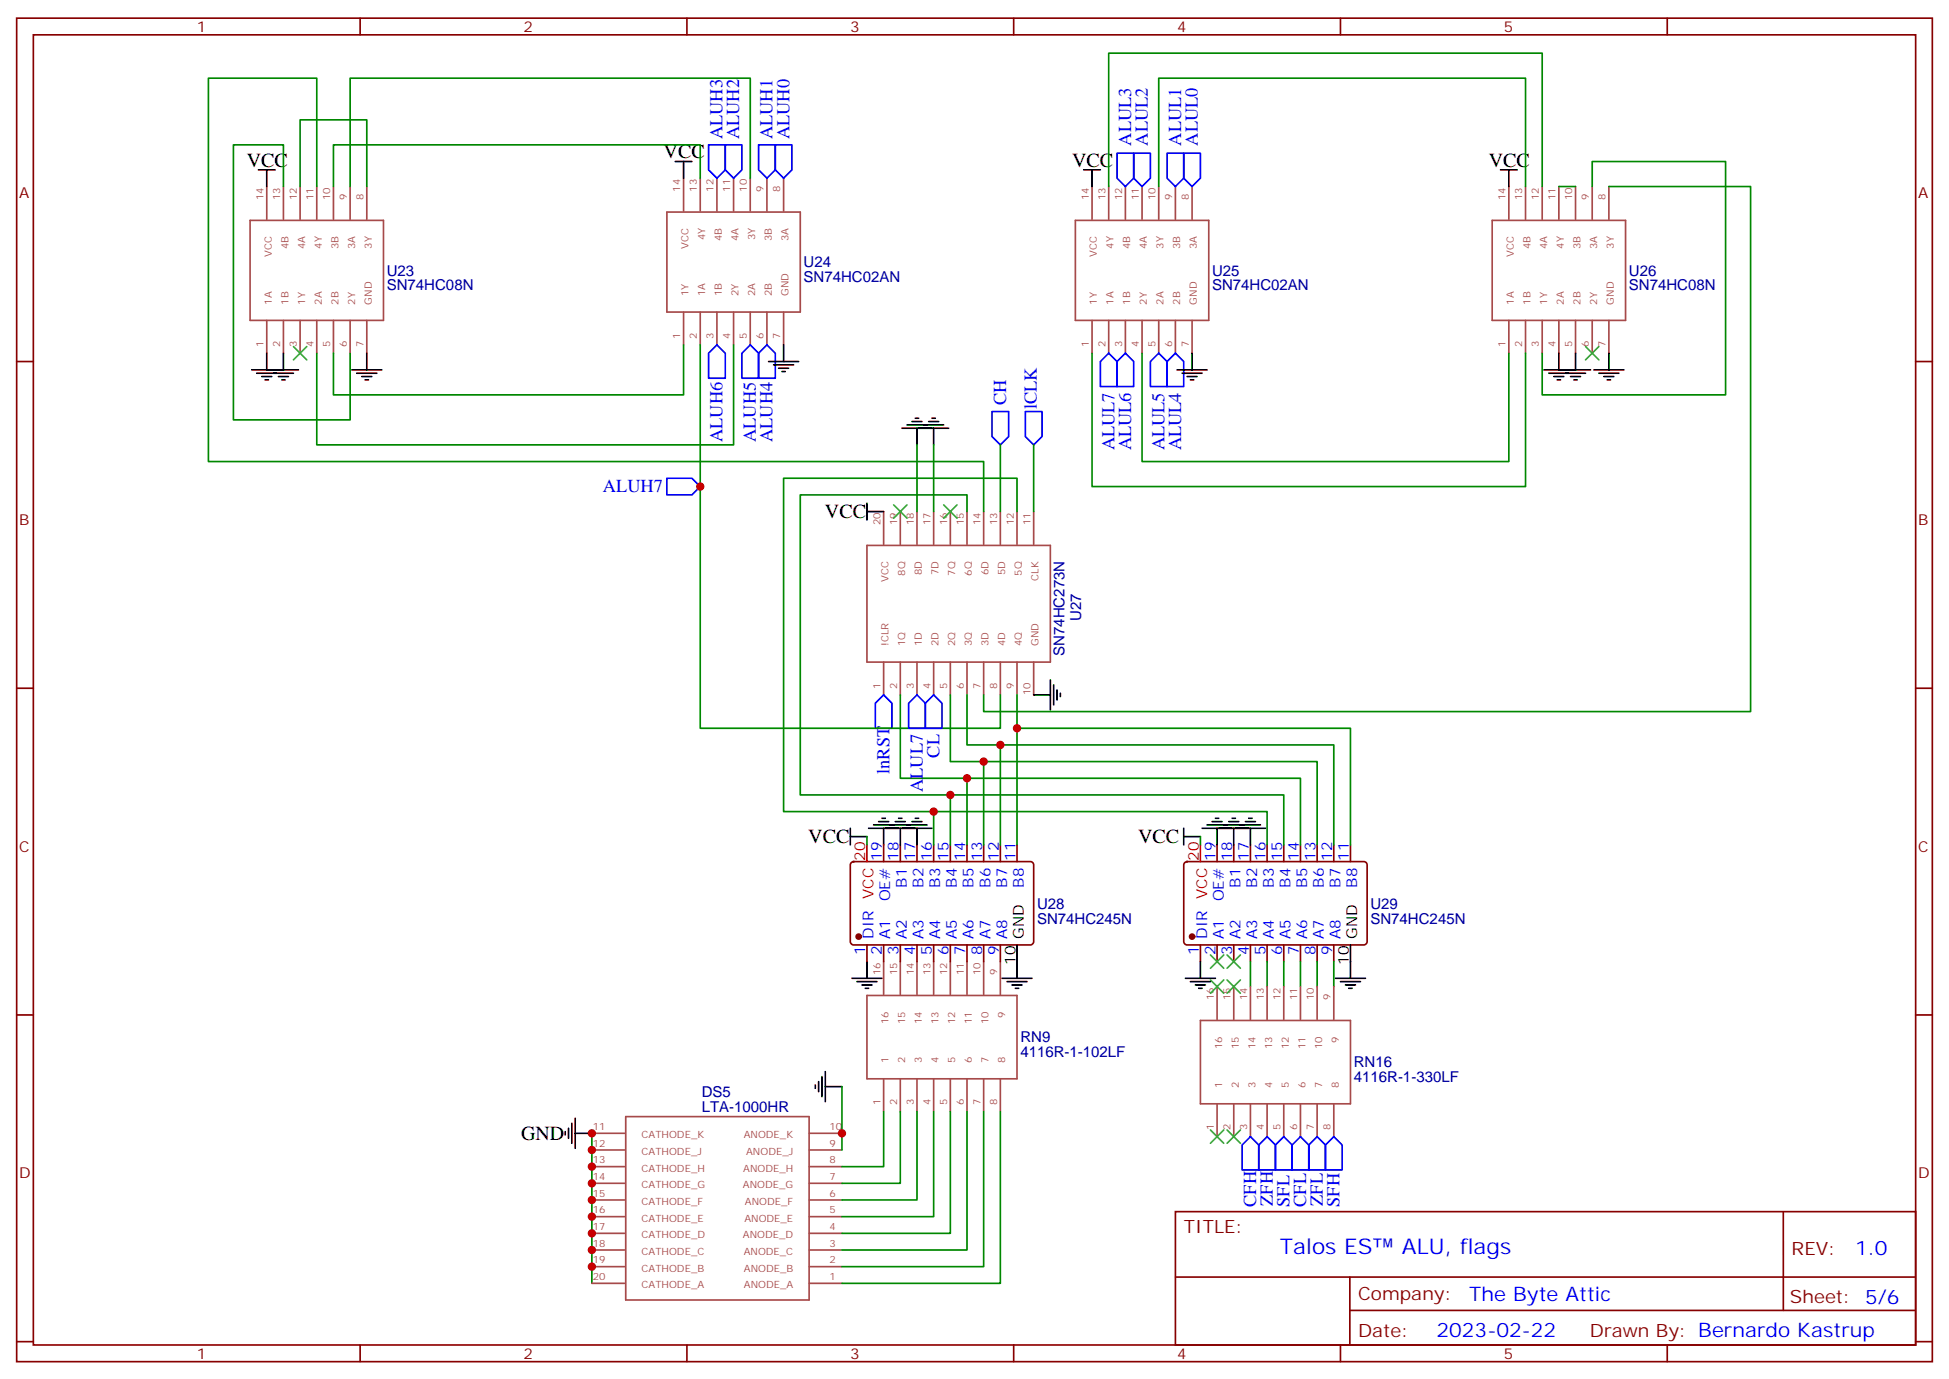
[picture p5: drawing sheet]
<svg xmlns="http://www.w3.org/2000/svg" width="412mm" height="292mm" viewBox="0 0 412 292" stroke-linecap="round" stroke-linejoin="round" font-family="sans-serif">
<g fill="none" stroke="#870000" stroke-width=".35">
<path d="M3.5 3.8h405.4v284.4h-405.4zM7.1 7.4h398.2v277.3h-398.2zM76.2 3.8v3.6M145.3 3.8v3.6M214.5 3.8v3.6M283.6 3.8v3.6M352.8 3.8v3.6M3.5 76.5h3.6M405.3 76.5h3.6M3.5 145.7h3.6M405.3 145.7h3.6M187 178.8v3.6"/>
<path d="M190.5 178.8v3.6M194 178.8v3.6M197.6 178.8v3.6M201.1 178.8v3.6M204.6 178.8v3.6M208.1 178.8v3.6M211.7 178.8v3.6M215.2 178.8v3.6M257.5 178.8v3.6M261.1 178.8v3.6M264.6 178.8v3.6M268.1 178.8v3.6"/>
<path d="M271.6 178.8v3.6M275.2 178.8v3.6M278.7 178.8v3.6M282.2 178.8v3.6M285.8 178.8v3.6M180.2 182.6l.4-.2h37.4a.71 .71 0 0 1 .7 .7v16.2a.76 .76 0 0 1-.7 .7h-37.4a.76 .76 0 0 1-.7-.7v-16.2zM183.4 200v3.5M187 200v3.5M190.5 200v3.5M194 200v3.5M197.6 200v3.5M201.1 200v3.5"/>
<path d="M204.6 200v3.5M208.1 200v3.5M211.7 200v3.5M250.7 182.6l.5-.2h37.4a.71 .71 0 0 1 .7 .7v16.2a.76 .76 0 0 1-.7 .7h-37.4a.76 .76 0 0 1-.7-.7v-16.2zM254 200v3.5M257.5 200v3.5M261.1 200v3.5M264.6 200v3.5M268.1 200v3.5M271.6 200v3.5M275.2 200v3.5M278.7 200v3.5"/>
<path d="M282.2 200v3.5M3.5 214.8h3.6M405.3 214.8h3.6M248.7 256.4h156.6v28.3h-156.6zM377.3 256.5v20.8M248.7 270.3h156.5M285.6 277.3h119.6M285.6 270.3v14.1M3.5 284h3.6M76.2 284.7v3.5M145.3 284.7v3.5M214.5 284.7v3.5"/>
<path d="M283.6 284.7v3.5M352.8 284.7v3.5M405.3 284h3.6"/>
</g>
<g fill="none" stroke="#a64a4a" stroke-width=".35">
<path d="M56.4 39.5v6.9M60 39.5v6.9M63.5 39.5v6.9M67 39.5v6.9M70.6 39.5v6.9M74.1 39.5v6.9M77.6 39.5v6.9M144.6 37.7v7M148.2 37.7v7M151.7 37.7v7M155.2 37.7v7M158.7 37.7v7"/>
<path d="M162.3 37.7v7M165.8 37.7v7M231.1 39.5v6.9M234.6 39.5v6.9M238.1 39.5v6.9M241.7 39.5v6.9M245.2 39.5v6.9M248.7 39.5v6.9M252.2 39.5v6.9M319.3 39.5v6.9M322.8 39.5v6.9M326.3 39.5v6.9"/>
<path d="M329.8 39.5v6.9M333.4 39.5v6.9M336.9 39.5v6.9M340.4 39.5v6.9M52.9 46.6h28.2v21.2h-28.2zM141.1 44.9h28.2v21.1h-28.2zM227.5 46.6h28.3v21.2h-28.3zM315.7 46.6h28.3v21.2h-28.3zM56.4 67.8v7M60 67.8v7M63.5 67.8v7M67 67.8v7"/>
<path d="M70.6 67.8v7M74.1 67.8v7M77.6 67.8v7M144.6 66v7M148.2 66v7M151.7 66v7M155.2 66v7M158.7 66v7M162.3 66v7M165.8 66v7M231.1 67.8v7M234.6 67.8v7"/>
<path d="M238.1 67.8v7M241.7 67.8v7M245.2 67.8v7M248.7 67.8v7M252.2 67.8v7M319.3 67.8v7M322.8 67.8v7M326.3 67.8v7M329.8 67.8v7M333.4 67.8v7M336.9 67.8v7M340.4 67.8v7"/>
<path d="M183.4 115.4h38.8v24.7h-38.8zM187 108.3v6.9M190.5 108.3v6.9M194 108.3v6.9M197.6 108.3v6.9M201.1 108.3v6.9M204.6 108.3v6.9M208.1 108.3v6.9M211.7 108.3v6.9M215.2 108.3v6.9M218.7 108.3v6.9M187 140.1v7"/>
<path d="M190.5 140.1v7M194 140.1v7M197.6 140.1v7M201.1 140.1v7M204.6 140.1v7M208.1 140.1v7M211.7 140.1v7M215.2 140.1v7M218.7 140.1v7M183.4 210.7h31.8v17.6h-31.8zM187 203.5v7M190.5 203.5v7"/>
<path d="M194 203.5v7M197.6 203.5v7M201.1 203.5v7M204.6 203.5v7M208.1 203.5v7M211.7 203.5v7M254 216h31.8v17.6h-31.8zM257.5 208.8v7M261.1 208.8v7M264.6 208.8v7M268.1 208.8v7M271.6 208.8v7"/>
<path d="M275.2 208.8v7M278.7 208.8v7M282.2 208.8v7M125.2 239.9h7M132.4 236.3h38.8v38.8h-38.8zM171.2 239.9h7M187 228.3v7M190.5 228.3v7M194 228.3v7M197.6 228.3v7M201.1 228.3v7M204.6 228.3v7"/>
<path d="M208.1 228.3v7M211.7 228.3v7M257.5 233.6v7M261.1 233.6v7M264.6 233.6v7M268.1 233.6v7M271.6 233.6v7M275.2 233.6v7M278.7 233.6v7M282.2 233.6v7M125.2 257.5h7M125.2 254h7"/>
<path d="M125.2 250.4h7M125.2 246.9h7M125.2 243.4h7M171.2 257.5h7M171.2 254h7M171.2 250.4h7M171.2 246.9h7M171.2 243.4h7M125.2 271.6h7M125.2 268.1h7M125.2 264.5h7M125.2 261h7"/>
<path d="M171.2 271.6h7M171.2 268.1h7M171.2 264.5h7M171.2 261h7"/>
</g>
<g fill="none" stroke="#00f" stroke-width=".35">
<path d="M149.9 30.7h3.6v5.2l-1.8 1.8-1.8-1.8zM153.5 30.7h3.5v5.2l-1.8 1.8-1.7-1.8zM160.5 30.7h3.5v5.2l-1.7 1.8-1.8-1.8zM164 30.7h3.6v5.2l-1.8 1.8-1.8-1.8zM236.4 32.4h3.5v5.3l-1.8 1.8-1.7-1.8zM239.9 32.4h3.5v5.3l-1.7 1.8-1.8-1.8zM246.9 32.4h3.6v5.3l-1.8 1.8-1.8-1.8zM250.5 32.4h3.5v5.3l-1.8 1.8-1.7-1.8zM151.7 73l1.8 1.8v5.2h-3.6v-5.2zM158.7 73l1.8 1.8v5.2h-3.5v-5.2zM162.3 73l1.7 1.8v5.2h-3.5v-5.2zM232.8 76.5l1.8-1.7 1.8 1.7v5.3h-3.6z"/>
<path d="M236.4 76.5l1.7-1.7 1.8 1.7v5.3h-3.5zM243.4 76.5l1.8-1.7 1.7 1.7v5.3h-3.5zM246.9 76.5l1.8-1.7 1.8 1.7v5.3h-3.6zM209.9 87.1h3.5v5.3l-1.7 1.8-1.8-1.8zM217 87.1h3.5v5.3l-1.8 1.8-1.7-1.8zM141.1 101.2h5.3l1.8 1.8-1.8 1.7h-5.3zM187 147.1l1.7 1.7v5.3h-3.5v-5.3zM192.3 148.8l1.7-1.7 1.8 1.7v5.3h-3.5zM195.8 148.8l1.8-1.7 1.7 1.7v5.3h-3.5zM262.8 242.3l1.8-1.7 1.7 1.7v5.3h-3.5zM268.1 240.6l1.8 1.7v5.3h-3.6v-5.3zM271.6 240.6l1.8 1.7v5.3h-3.5v-5.3z"/>
<path d="M275.2 240.6l1.7 1.7v5.3h-3.5v-5.3zM278.7 240.6l1.8 1.7v5.3h-3.6v-5.3zM282.2 240.6l1.8 1.7v5.3h-3.5v-5.3z"/>
</g>
<g fill="none" stroke="#000" stroke-width=".35">
<path d="M54.7 35.9h3.5M56.4 35.9v3.6M142.9 34.2h3.5M144.6 34.2v3.5M229.3 35.9h3.5M231.1 35.9v3.6M317.5 35.9h3.5M319.3 35.9v3.6M53.3 78.3h9.8M54.3 79h7.8M55.4 79.7h2.1M56.4 74.8v3.5"/>
<path d="M58.9 79.7h2.1M60 74.8v3.5M74.4 78.3h6.4M75.5 79h4.2M76.6 79.7h2.1M77.6 74.8v3.5M162.6 76.5h6.4M163.7 77.2h4.2M164.7 77.9h2.2M165.5 78.6h.7M165.8 73v3.5M249.1 78.3h6.3"/>
<path d="M250.1 79h4.3M251.2 79.7h2.1M252.2 74.8v3.5M326.7 78.3h9.8M327.7 79h7.8M328.8 79.7h2.1M329.8 74.8v3.5M332.3 79.7h2.1M333.4 74.8v3.5M337.3 78.3h6.3M338.3 79h4.2M339.4 79.7h2.1"/>
<path d="M340.4 74.8v3.5M56.1 80.4h.7M59.6 80.4h.7M77.3 80.4h.7M190.9 90.6h9.8M191.9 89.9h7.8M193 89.2h2.1M193.7 88.5h.7M194 90.6v3.6M196.5 89.2h2.1M197.2 88.5h.7M197.6 90.6v3.6"/>
<path d="M251.9 80.4h.7M329.5 80.4h.7M333 80.4h.7M340.1 80.4h.7M183.4 108.3h3.6M183.4 106.5v3.5M218.7 147.1h3.5M222.2 143.9v6.3M223 145v4.2M223.7 146v2.1M224.4 146.7v.7M179.9 177.1h3.5"/>
<path d="M179.9 175.3v3.5M183.8 175.3h13.4M184.9 174.6h11.2M185.9 173.9h2.1M186.6 173.2h.7M187 175.3v3.5M189.4 173.9h2.2M190.1 173.2h.8M190.5 175.3v3.5M193 173.9h2.1M193.7 173.2h.7M194 175.3v3.5"/>
<path d="M250.5 177.1h3.5M250.5 175.3v3.5M254.4 175.3h13.4M255.4 174.6h11.3M256.5 173.9h2.1M257.2 173.2h.7M257.5 175.3v3.5M260 173.9h2.1M260.7 173.2h.7M261.1 175.3v3.5M263.5 173.9h2.1M264.2 173.2h.7"/>
<path d="M264.6 175.3v3.5M215.2 200v7M285.8 200v7M180.3 207h6.3M181.3 207.8h4.3M182.4 208.5h2.1M183.1 209.2h.7M183.4 203.5v3.5M212 207h6.4M213.1 207.8h4.2M214.1 208.5h2.2M214.8 209.2h.7"/>
<path d="M250.8 207h6.4M251.9 207.8h4.2M252.9 208.5h2.2M253.6 209.2h.8M254 203.5v3.5M282.6 207h6.3M283.6 207.8h4.3M284.7 208.5h2.1M285.4 209.2h.7M119.6 239.5v.7M120.3 238.8v2.1M121 237.7v4.3"/>
<path d="M121.7 239.9h3.5M121.7 236.7v6.3M172.5 229.6v.7M173.2 228.9v2.1M173.9 227.9v4.2M174.6 230h3.6M174.6 226.8v6.4"/>
</g>
<g fill="none" stroke="#008700" stroke-width=".35">
<path d="M60 39.5v-8.8h-10.6v58.2h24.7v-14.1M63.5 39.5v-14.1h14.1v14.1M67 39.5v-23h-22.9v81.2h164v10.6M148.2 37.7v-7h-77.6v8.8M158.7 37.7v-21.2h-84.6v23M234.6 39.5v-28.2h91.7v28.2M245.2 39.5v-23h77.6v23M329.8 39.5h3.6M336.9 39.5v-5.3h28.2v49.4h-38.8v-8.8M340.4 39.5h30v111.1h-162.3v-3.5M144.6 73v10.6h-74v-8.8M148.2 73v81.1h63.5v-7"/>
<path d="M155.2 73v21.2h-88.2v-19.4M231.1 74.8v28.2h91.7v-28.2M241.7 74.8v22.9h77.6v-22.9M194 94.2v14.1M197.6 94.2v14.1M211.7 94.2v14.1M218.7 94.2v14.1M204.6 108.3v-3.6h-35.3v63.5h31.8v10.6M215.2 108.3v-7.1h-49.4v70.6h31.8v7M190.5 147.1v17.6h14.1v14.1M201.1 147.1v14.1h7v17.6M204.6 147.1v10.6h7.1v21.1"/>
<path d="M211.7 157.7h70.5v21.1M215.2 154.1h70.6v24.7M215.2 147.1v31.7M183.4 177.1v1.7M197.6 171.8h70.5v7M201.1 168.2h70.5v10.6M204.6 164.7h70.6v14.1M208.1 161.2h70.6v17.6M254 177.1v1.7M264.6 203.5v5.3M268.1 203.5v5.3M271.6 203.5v5.3"/>
<path d="M275.2 203.5v5.3M278.7 203.5v5.3M282.2 203.5v5.3M125.2 239.9v31.7M178.2 230v13.4M187 235.3v11.6h-8.8M190.5 235.3v15.1h-12.3M194 235.3v18.7h-15.8M197.6 235.3v22.2h-19.4M201.1 235.3v25.7h-22.9M204.6 235.3v29.2h-26.4M208.1 235.3v32.8h-29.9"/>
<path d="M211.7 235.3v36.3h-33.5"/>
</g>
<g fill="none" stroke="#3c3" stroke-width=".35">
<path d="M62.1 73.3l2.8 2.9M64.9 73.3l-2.8 2.9M335.5 73.3l2.8 2.9M338.3 73.3l-2.8 2.9M189.1 106.9l2.8 2.8M191.9 106.9l-2.8 2.8M199.7 106.9l2.8 2.8M202.5 106.9l-2.8 2.8M256.1 202.1l2.8 2.8M256.1 207.4l2.8 2.8M258.9 202.1l-2.8 2.8M258.9 207.4l-2.8 2.8"/>
<path d="M259.6 202.1l2.9 2.8M259.6 207.4l2.9 2.8M262.5 202.1l-2.9 2.8M262.5 207.4l-2.9 2.8M256.1 239.1l2.8 2.9M258.9 239.1l-2.8 2.9M259.6 239.1l2.9 2.9M262.5 239.1l-2.9 2.9"/>
</g>
<g fill="#870000" stroke="#870000" stroke-width=".35">
<circle cx="181.7" cy="198.2" r=".53"/>
<circle cx="252.2" cy="198.2" r=".53"/>
</g>
<path d="M183.4 178.8v3.6M254 178.8v3.6" fill="none" stroke="#f00" stroke-width=".35"/>
<g fill="#c00">
<circle cx="215.2" cy="154.1" r=".88"/>
<circle cx="204.6" cy="164.7" r=".88"/>
<circle cx="208.1" cy="161.2" r=".88"/>
<circle cx="211.7" cy="157.7" r=".88"/>
<circle cx="201.1" cy="168.2" r=".88"/>
<circle cx="197.6" cy="171.8" r=".88"/>
<circle cx="148.2" cy="103" r=".88"/>
<circle cx="125.2" cy="243.4" r=".88"/>
<circle cx="125.2" cy="246.9" r=".88"/>
<circle cx="125.2" cy="250.4" r=".88"/>
<circle cx="125.2" cy="254" r=".88"/>
<circle cx="125.2" cy="257.5" r=".88"/>
<circle cx="125.2" cy="261" r=".88"/>
<circle cx="125.2" cy="264.5" r=".88"/>
<circle cx="125.2" cy="268.1" r=".88"/>
<circle cx="125.2" cy="239.9" r=".88"/>
<circle cx="178.2" cy="239.9" r=".88"/>
</g>
<g font-size="4.6" fill="#00f">
<text x="270.8" y="265.5">Talos ES</text>
<text x="296.6" y="265.5">ALU, flags</text>
</g>
<g font-size="4.2">
<text x="52.2" y="35.2">VCC</text>
<text x="140.4" y="33.5">VCC</text>
<text x="226.8" y="35.2">VCC</text>
<text x="315" y="35.2">VCC</text>
<text x="174.6" y="109.7">VCC</text>
<text x="171" y="178.5">VCC</text>
<text x="240.8" y="178.5">VCC</text>
<text x="110.2" y="241.3">GND</text>
</g>
<g font-size="4.2" fill="#00f">
<text x="392.5" y="265.7">1.0</text>
<text x="310.9" y="275.3">The Byte Attic</text>
<text x="304" y="283.1">2023-02-22</text>
</g>
<g font-size="3.9" fill="#00f">
<text x="152.9" y="29.5" transform="rotate(-90 152.9 29.5)">ALUH3</text>
<text x="156.4" y="29.5" transform="rotate(-90 156.4 29.5)">ALUH2</text>
<text x="163.5" y="29.5" transform="rotate(-90 163.5 29.5)">ALUH1</text>
<text x="167" y="29.5" transform="rotate(-90 167 29.5)">ALUH0</text>
<text x="239.3" y="30.8" transform="rotate(-90 239.3 30.8)">ALUL3</text>
<text x="242.9" y="30.8" transform="rotate(-90 242.9 30.8)">ALUL2</text>
<text x="249.9" y="30.8" transform="rotate(-90 249.9 30.8)">ALUL1</text>
<text x="253.4" y="30.8" transform="rotate(-90 253.4 30.8)">ALUL0</text>
<text x="212.9" y="85.7" transform="rotate(-90 212.9 85.7)">CH</text>
<text x="219.4" y="86.6" transform="rotate(-90 219.4 86.6)">lCLK</text>
<text x="152.9" y="93.6" transform="rotate(-90 152.9 93.6)">ALUH6</text>
<text x="160" y="93.6" transform="rotate(-90 160 93.6)">ALUH5</text>
<text x="163.5" y="93.6" transform="rotate(-90 163.5 93.6)">ALUH4</text>
<text x="235.8" y="95.3" transform="rotate(-90 235.8 95.3)">ALUL7</text>
<text x="239.3" y="95.3" transform="rotate(-90 239.3 95.3)">ALUL6</text>
<text x="246.4" y="95.3" transform="rotate(-90 246.4 95.3)">ALUL5</text>
<text x="249.9" y="95.3" transform="rotate(-90 249.9 95.3)">ALUL4</text>
<text x="127.6" y="104.2">ALUH7</text>
<text x="198.8" y="160.4" transform="rotate(-90 198.8 160.4)">CL</text>
<text x="188.2" y="163.8" transform="rotate(-90 188.2 163.8)">lnRST</text>
<text x="195.2" y="167.6" transform="rotate(-90 195.2 167.6)">ALUL7</text>
<text x="265.8" y="255.4" transform="rotate(-90 265.8 255.4)">CFH</text>
<text x="269.3" y="255.2" transform="rotate(-90 269.3 255.2)">ZFH</text>
<text x="272.8" y="255.4" transform="rotate(-90 272.8 255.4)">SFL</text>
<text x="276.4" y="255.4" transform="rotate(-90 276.4 255.4)">CFL</text>
<text x="279.9" y="255.2" transform="rotate(-90 279.9 255.2)">ZFL</text>
<text x="283.4" y="255.4" transform="rotate(-90 283.4 255.4)">SFH</text>
</g>
<g font-size="3.9" fill="#800">
<text x="250.5" y="261">TITLE:</text>
<text x="379.1" y="265.7">REV:</text>
<text x="287.4" y="275.2">Company:</text>
<text x="378.7" y="275.8">Sheet: 5/6</text>
<text x="287.4" y="282.9">Date:</text>
<text x="336.4" y="283">Drawn By: Bernardo Kastrup</text>
</g>
<g font-size="3.2" fill="#800">
<text x="41.6" y="6.8">1</text>
<text x="110.8" y="6.8">2</text>
<text x="179.9" y="6.8">3</text>
<text x="249.1" y="6.8">4</text>
<text x="318.2" y="6.8">5</text>
<text x="4.1" y="41.9">A</text>
<text x="405.9" y="41.9">A</text>
<text x="4.1" y="111.1">B</text>
<text x="405.9" y="111.1">B</text>
<text x="4.1" y="180.2">C</text>
<text x="405.9" y="180.2">C</text>
<text x="4.1" y="249.4">D</text>
<text x="405.9" y="249.4">D</text>
<text x="41.6" y="287.7">1</text>
<text x="110.8" y="287.7">2</text>
<text x="179.9" y="287.7">3</text>
<text x="249.1" y="287.7">4</text>
<text x="318.2" y="287.7">5</text>
</g>
<g font-size="3.2" fill="#000080">
<text x="81.8" y="58.3">U23</text>
<text x="170" y="59.7">SN74HC02AN</text>
<text x="170" y="56.6">U24</text>
<text x="256.5" y="58.3">U25</text>
<text x="344.7" y="58.3">U26</text>
<text x="81.8" y="61.5">SN74HC08N</text>
<text x="256.5" y="61.5">SN74HC02AN</text>
<text x="344.7" y="61.5">SN74HC08N</text>
<text x="228.8" y="131.4" transform="rotate(-90 228.8 131.4)">U27</text>
<text x="225.2" y="138.8" transform="rotate(-90 225.2 138.8)">SN74HC273N</text>
<text x="219.4" y="195.5">SN74HC245N</text>
<text x="219.4" y="192.4">U28</text>
<text x="290" y="195.5">SN74HC245N</text>
<text x="290" y="192.4">U29</text>
<text x="215.9" y="220.6">RN9</text>
<text x="215.9" y="223.7">4116R-1-102LF</text>
<text x="286.5" y="225.9">RN16</text>
<text x="148.5" y="232.1">DS5</text>
<text x="286.5" y="229">4116R-1-330LF</text>
<text x="148.5" y="235.3">LTA-1000HR</text>
</g>
<g font-size="3.2" fill="#f00">
<text x="183.1" y="182.2" transform="rotate(-90 183.1 182.2)">20</text>
<text x="253.6" y="182.2" transform="rotate(-90 253.6 182.2)">20</text>
<text x="184.9" y="190.3" transform="rotate(-90 184.9 190.3)">VCC</text>
<text x="255.4" y="190.3" transform="rotate(-90 255.4 190.3)">VCC</text>
</g>
<g font-size="3.2" fill="#00f">
<text x="186.6" y="182.2" transform="rotate(-90 186.6 182.2)">19</text>
<text x="190.1" y="182.2" transform="rotate(-90 190.1 182.2)">18</text>
<text x="193.7" y="182.2" transform="rotate(-90 193.7 182.2)">17</text>
<text x="197.2" y="182.2" transform="rotate(-90 197.2 182.2)">16</text>
<text x="200.7" y="182.2" transform="rotate(-90 200.7 182.2)">15</text>
<text x="204.3" y="182.2" transform="rotate(-90 204.3 182.2)">14</text>
<text x="207.8" y="182.2" transform="rotate(-90 207.8 182.2)">13</text>
<text x="211.3" y="182.2" transform="rotate(-90 211.3 182.2)">12</text>
<text x="214.8" y="182.2" transform="rotate(-90 214.8 182.2)">11</text>
<text x="257.2" y="182.2" transform="rotate(-90 257.2 182.2)">19</text>
<text x="260.7" y="182.2" transform="rotate(-90 260.7 182.2)">18</text>
<text x="264.2" y="182.2" transform="rotate(-90 264.2 182.2)">17</text>
<text x="267.8" y="182.2" transform="rotate(-90 267.8 182.2)">16</text>
<text x="271.3" y="182.2" transform="rotate(-90 271.3 182.2)">15</text>
<text x="274.8" y="182.2" transform="rotate(-90 274.8 182.2)">14</text>
<text x="278.3" y="182.2" transform="rotate(-90 278.3 182.2)">13</text>
<text x="281.9" y="182.2" transform="rotate(-90 281.9 182.2)">12</text>
<text x="285.4" y="182.2" transform="rotate(-90 285.4 182.2)">11</text>
<text x="188.4" y="190.8" transform="rotate(-90 188.4 190.8)">OE#</text>
<text x="191.9" y="187.8" transform="rotate(-90 191.9 187.8)">B1</text>
<text x="195.4" y="187.8" transform="rotate(-90 195.4 187.8)">B2</text>
<text x="199" y="187.8" transform="rotate(-90 199 187.8)">B3</text>
<text x="202.5" y="187.8" transform="rotate(-90 202.5 187.8)">B4</text>
<text x="206" y="187.8" transform="rotate(-90 206 187.8)">B5</text>
<text x="209.5" y="187.8" transform="rotate(-90 209.5 187.8)">B6</text>
<text x="213.1" y="187.8" transform="rotate(-90 213.1 187.8)">B7</text>
<text x="216.6" y="187.8" transform="rotate(-90 216.6 187.8)">B8</text>
<text x="258.9" y="190.8" transform="rotate(-90 258.9 190.8)">OE#</text>
<text x="262.5" y="187.8" transform="rotate(-90 262.5 187.8)">B1</text>
<text x="266" y="187.8" transform="rotate(-90 266 187.8)">B2</text>
<text x="269.5" y="187.8" transform="rotate(-90 269.5 187.8)">B3</text>
<text x="273" y="187.8" transform="rotate(-90 273 187.8)">B4</text>
<text x="276.6" y="187.8" transform="rotate(-90 276.6 187.8)">B5</text>
<text x="280.1" y="187.8" transform="rotate(-90 280.1 187.8)">B6</text>
<text x="283.6" y="187.8" transform="rotate(-90 283.6 187.8)">B7</text>
<text x="287.2" y="187.8" transform="rotate(-90 287.2 187.8)">B8</text>
<text x="183.1" y="202.2" transform="rotate(-90 183.1 202.2)">1</text>
<text x="184.9" y="198.7" transform="rotate(-90 184.9 198.7)">DIR</text>
<text x="186.6" y="202.2" transform="rotate(-90 186.6 202.2)">2</text>
<text x="188.4" y="198.7" transform="rotate(-90 188.4 198.7)">A1</text>
<text x="190.1" y="202.2" transform="rotate(-90 190.1 202.2)">3</text>
<text x="191.9" y="198.7" transform="rotate(-90 191.9 198.7)">A2</text>
<text x="193.7" y="202.2" transform="rotate(-90 193.7 202.2)">4</text>
<text x="195.4" y="198.7" transform="rotate(-90 195.4 198.7)">A3</text>
<text x="197.2" y="202.2" transform="rotate(-90 197.2 202.2)">5</text>
<text x="199" y="198.7" transform="rotate(-90 199 198.7)">A4</text>
<text x="200.7" y="202.2" transform="rotate(-90 200.7 202.2)">6</text>
<text x="202.5" y="198.7" transform="rotate(-90 202.5 198.7)">A5</text>
<text x="204.3" y="202.2" transform="rotate(-90 204.3 202.2)">7</text>
<text x="206" y="198.7" transform="rotate(-90 206 198.7)">A6</text>
<text x="207.8" y="202.2" transform="rotate(-90 207.8 202.2)">8</text>
<text x="209.5" y="198.7" transform="rotate(-90 209.5 198.7)">A7</text>
<text x="211.3" y="202.2" transform="rotate(-90 211.3 202.2)">9</text>
<text x="213.1" y="198.7" transform="rotate(-90 213.1 198.7)">A8</text>
<text x="253.6" y="202.2" transform="rotate(-90 253.6 202.2)">1</text>
<text x="255.4" y="198.7" transform="rotate(-90 255.4 198.7)">DIR</text>
<text x="257.2" y="202.2" transform="rotate(-90 257.2 202.2)">2</text>
<text x="258.9" y="198.7" transform="rotate(-90 258.9 198.7)">A1</text>
<text x="260.7" y="202.2" transform="rotate(-90 260.7 202.2)">3</text>
<text x="262.5" y="198.7" transform="rotate(-90 262.5 198.7)">A2</text>
<text x="264.2" y="202.2" transform="rotate(-90 264.2 202.2)">4</text>
<text x="266" y="198.7" transform="rotate(-90 266 198.7)">A3</text>
<text x="267.8" y="202.2" transform="rotate(-90 267.8 202.2)">5</text>
<text x="269.5" y="198.7" transform="rotate(-90 269.5 198.7)">A4</text>
<text x="271.3" y="202.2" transform="rotate(-90 271.3 202.2)">6</text>
<text x="273" y="198.7" transform="rotate(-90 273 198.7)">A5</text>
<text x="274.8" y="202.2" transform="rotate(-90 274.8 202.2)">7</text>
<text x="276.6" y="198.7" transform="rotate(-90 276.6 198.7)">A6</text>
<text x="278.3" y="202.2" transform="rotate(-90 278.3 202.2)">8</text>
<text x="280.1" y="198.7" transform="rotate(-90 280.1 198.7)">A7</text>
<text x="281.9" y="202.2" transform="rotate(-90 281.9 202.2)">9</text>
<text x="283.6" y="198.7" transform="rotate(-90 283.6 198.7)">A8</text>
</g>
<g font-size="3.2">
<text x="216.6" y="198.7" transform="rotate(-90 216.6 198.7)">GND</text>
<text x="287.2" y="198.7" transform="rotate(-90 287.2 198.7)">GND</text>
<text x="214.8" y="204.2" transform="rotate(-90 214.8 204.2)">10</text>
<text x="285.4" y="204.2" transform="rotate(-90 285.4 204.2)">10</text>
</g>
<g font-size="2.1" fill="#a54b4b">
<text x="143.9" y="40.6" transform="rotate(-90 143.9 40.6)">14</text>
<text x="147.5" y="40.6" transform="rotate(-90 147.5 40.6)">13</text>
<text x="151" y="40.6" transform="rotate(-90 151 40.6)">12</text>
<text x="154.5" y="40.6" transform="rotate(-90 154.5 40.6)">11</text>
<text x="158.1" y="40.6" transform="rotate(-90 158.1 40.6)">10</text>
<text x="161.6" y="40.6" transform="rotate(-90 161.6 40.6)">9</text>
<text x="165.1" y="40.6" transform="rotate(-90 165.1 40.6)">8</text>
<text x="55.7" y="42.4" transform="rotate(-90 55.7 42.4)">14</text>
<text x="59.3" y="42.4" transform="rotate(-90 59.3 42.4)">13</text>
<text x="62.8" y="42.4" transform="rotate(-90 62.8 42.4)">12</text>
<text x="66.3" y="42.4" transform="rotate(-90 66.3 42.4)">11</text>
<text x="69.9" y="42.4" transform="rotate(-90 69.9 42.4)">10</text>
<text x="73.4" y="42.4" transform="rotate(-90 73.4 42.4)">9</text>
<text x="76.9" y="42.4" transform="rotate(-90 76.9 42.4)">8</text>
<text x="230.4" y="42.4" transform="rotate(-90 230.4 42.4)">14</text>
<text x="233.9" y="42.4" transform="rotate(-90 233.9 42.4)">13</text>
<text x="237.4" y="42.4" transform="rotate(-90 237.4 42.4)">12</text>
<text x="241" y="42.4" transform="rotate(-90 241 42.4)">11</text>
<text x="244.5" y="42.4" transform="rotate(-90 244.5 42.4)">10</text>
<text x="248" y="42.4" transform="rotate(-90 248 42.4)">9</text>
<text x="251.5" y="42.4" transform="rotate(-90 251.5 42.4)">8</text>
<text x="318.6" y="42.4" transform="rotate(-90 318.6 42.4)">14</text>
<text x="322.1" y="42.4" transform="rotate(-90 322.1 42.4)">13</text>
<text x="325.6" y="42.4" transform="rotate(-90 325.6 42.4)">12</text>
<text x="329.2" y="42.4" transform="rotate(-90 329.2 42.4)">11</text>
<text x="332.7" y="42.4" transform="rotate(-90 332.7 42.4)">10</text>
<text x="336.2" y="42.4" transform="rotate(-90 336.2 42.4)">9</text>
<text x="339.7" y="42.4" transform="rotate(-90 339.7 42.4)">8</text>
<text x="61" y="52.8" transform="rotate(-90 61 52.8)">4B</text>
<text x="64.5" y="52.8" transform="rotate(-90 64.5 52.8)">4A</text>
<text x="68.1" y="52.6" transform="rotate(-90 68.1 52.6)">4Y</text>
<text x="71.6" y="52.8" transform="rotate(-90 71.6 52.8)">3B</text>
<text x="75.1" y="52.8" transform="rotate(-90 75.1 52.8)">3A</text>
<text x="78.7" y="52.6" transform="rotate(-90 78.7 52.6)">3Y</text>
<text x="145.7" y="52.6" transform="rotate(-90 145.7 52.6)">VCC</text>
<text x="149.2" y="50.9" transform="rotate(-90 149.2 50.9)">4Y</text>
<text x="152.7" y="51" transform="rotate(-90 152.7 51)">4B</text>
<text x="156.3" y="51" transform="rotate(-90 156.3 51)">4A</text>
<text x="159.8" y="50.9" transform="rotate(-90 159.8 50.9)">3Y</text>
<text x="163.3" y="51" transform="rotate(-90 163.3 51)">3B</text>
<text x="166.8" y="51" transform="rotate(-90 166.8 51)">3A</text>
<text x="235.6" y="52.6" transform="rotate(-90 235.6 52.6)">4Y</text>
<text x="239.2" y="52.8" transform="rotate(-90 239.2 52.8)">4B</text>
<text x="242.7" y="52.8" transform="rotate(-90 242.7 52.8)">4A</text>
<text x="246.2" y="52.6" transform="rotate(-90 246.2 52.6)">3Y</text>
<text x="249.7" y="52.8" transform="rotate(-90 249.7 52.8)">3B</text>
<text x="253.3" y="52.8" transform="rotate(-90 253.3 52.8)">3A</text>
<text x="323.8" y="52.8" transform="rotate(-90 323.8 52.8)">4B</text>
<text x="327.4" y="52.8" transform="rotate(-90 327.4 52.8)">4A</text>
<text x="330.9" y="52.6" transform="rotate(-90 330.9 52.6)">4Y</text>
<text x="334.4" y="52.8" transform="rotate(-90 334.4 52.8)">3B</text>
<text x="337.9" y="52.8" transform="rotate(-90 337.9 52.8)">3A</text>
<text x="341.5" y="52.6" transform="rotate(-90 341.5 52.6)">3Y</text>
<text x="57.5" y="54.4" transform="rotate(-90 57.5 54.4)">VCC</text>
<text x="232.1" y="54.4" transform="rotate(-90 232.1 54.4)">VCC</text>
<text x="320.3" y="54.4" transform="rotate(-90 320.3 54.4)">VCC</text>
<text x="57.5" y="64.4" transform="rotate(-90 57.5 64.4)">1A</text>
<text x="61" y="64.4" transform="rotate(-90 61 64.4)">1B</text>
<text x="64.5" y="64.4" transform="rotate(-90 64.5 64.4)">1Y</text>
<text x="68.1" y="64.4" transform="rotate(-90 68.1 64.4)">2A</text>
<text x="71.6" y="64.4" transform="rotate(-90 71.6 64.4)">2B</text>
<text x="75.1" y="64.4" transform="rotate(-90 75.1 64.4)">2Y</text>
<text x="78.7" y="64.4" transform="rotate(-90 78.7 64.4)">GND</text>
<text x="145.7" y="62.7" transform="rotate(-90 145.7 62.7)">1Y</text>
<text x="149.2" y="62.7" transform="rotate(-90 149.2 62.7)">1A</text>
<text x="152.7" y="62.7" transform="rotate(-90 152.7 62.7)">1B</text>
<text x="156.3" y="62.7" transform="rotate(-90 156.3 62.7)">2Y</text>
<text x="159.8" y="62.7" transform="rotate(-90 159.8 62.7)">2A</text>
<text x="163.3" y="62.7" transform="rotate(-90 163.3 62.7)">2B</text>
<text x="166.8" y="62.7" transform="rotate(-90 166.8 62.7)">GND</text>
<text x="232.1" y="64.4" transform="rotate(-90 232.1 64.4)">1Y</text>
<text x="235.6" y="64.4" transform="rotate(-90 235.6 64.4)">1A</text>
<text x="239.2" y="64.4" transform="rotate(-90 239.2 64.4)">1B</text>
<text x="242.7" y="64.4" transform="rotate(-90 242.7 64.4)">2Y</text>
<text x="246.2" y="64.4" transform="rotate(-90 246.2 64.4)">2A</text>
<text x="249.7" y="64.4" transform="rotate(-90 249.7 64.4)">2B</text>
<text x="253.3" y="64.4" transform="rotate(-90 253.3 64.4)">GND</text>
<text x="320.3" y="64.4" transform="rotate(-90 320.3 64.4)">1A</text>
<text x="323.8" y="64.4" transform="rotate(-90 323.8 64.4)">1B</text>
<text x="327.4" y="64.4" transform="rotate(-90 327.4 64.4)">1Y</text>
<text x="330.9" y="64.4" transform="rotate(-90 330.9 64.4)">2A</text>
<text x="334.4" y="64.4" transform="rotate(-90 334.4 64.4)">2B</text>
<text x="337.9" y="64.4" transform="rotate(-90 337.9 64.4)">2Y</text>
<text x="341.5" y="64.4" transform="rotate(-90 341.5 64.4)">GND</text>
<text x="143.9" y="71.7" transform="rotate(-90 143.9 71.7)">1</text>
<text x="147.5" y="71.7" transform="rotate(-90 147.5 71.7)">2</text>
<text x="151" y="71.7" transform="rotate(-90 151 71.7)">3</text>
<text x="154.5" y="71.7" transform="rotate(-90 154.5 71.7)">4</text>
<text x="158.1" y="71.7" transform="rotate(-90 158.1 71.7)">5</text>
<text x="161.6" y="71.7" transform="rotate(-90 161.6 71.7)">6</text>
<text x="165.1" y="71.7" transform="rotate(-90 165.1 71.7)">7</text>
<text x="55.7" y="73.4" transform="rotate(-90 55.7 73.4)">1</text>
<text x="59.3" y="73.4" transform="rotate(-90 59.3 73.4)">2</text>
<text x="62.8" y="73.4" transform="rotate(-90 62.8 73.4)">3</text>
<text x="66.3" y="73.4" transform="rotate(-90 66.3 73.4)">4</text>
<text x="69.9" y="73.4" transform="rotate(-90 69.9 73.4)">5</text>
<text x="73.4" y="73.4" transform="rotate(-90 73.4 73.4)">6</text>
<text x="76.9" y="73.4" transform="rotate(-90 76.9 73.4)">7</text>
<text x="230.4" y="73.4" transform="rotate(-90 230.4 73.4)">1</text>
<text x="233.9" y="73.4" transform="rotate(-90 233.9 73.4)">2</text>
<text x="237.4" y="73.4" transform="rotate(-90 237.4 73.4)">3</text>
<text x="241" y="73.4" transform="rotate(-90 241 73.4)">4</text>
<text x="244.5" y="73.4" transform="rotate(-90 244.5 73.4)">5</text>
<text x="248" y="73.4" transform="rotate(-90 248 73.4)">6</text>
<text x="251.5" y="73.4" transform="rotate(-90 251.5 73.4)">7</text>
<text x="318.6" y="73.4" transform="rotate(-90 318.6 73.4)">1</text>
<text x="322.1" y="73.4" transform="rotate(-90 322.1 73.4)">2</text>
<text x="325.6" y="73.4" transform="rotate(-90 325.6 73.4)">3</text>
<text x="329.2" y="73.4" transform="rotate(-90 329.2 73.4)">4</text>
<text x="332.7" y="73.4" transform="rotate(-90 332.7 73.4)">5</text>
<text x="336.2" y="73.4" transform="rotate(-90 336.2 73.4)">6</text>
<text x="339.7" y="73.4" transform="rotate(-90 339.7 73.4)">7</text>
<text x="186.3" y="111.2" transform="rotate(-90 186.3 111.2)">20</text>
<text x="189.8" y="111.2" transform="rotate(-90 189.8 111.2)">19</text>
<text x="193.3" y="111.2" transform="rotate(-90 193.3 111.2)">18</text>
<text x="196.9" y="111.2" transform="rotate(-90 196.9 111.2)">17</text>
<text x="200.4" y="111.2" transform="rotate(-90 200.4 111.2)">16</text>
<text x="203.9" y="111.2" transform="rotate(-90 203.9 111.2)">15</text>
<text x="207.4" y="111.2" transform="rotate(-90 207.4 111.2)">14</text>
<text x="211" y="111.2" transform="rotate(-90 211 111.2)">13</text>
<text x="214.5" y="111.2" transform="rotate(-90 214.5 111.2)">12</text>
<text x="218" y="111.2" transform="rotate(-90 218 111.2)">11</text>
<text x="188" y="123.2" transform="rotate(-90 188 123.2)">VCC</text>
<text x="191.5" y="121.8" transform="rotate(-90 191.5 121.8)">8Q</text>
<text x="195.1" y="121.8" transform="rotate(-90 195.1 121.8)">8D</text>
<text x="198.6" y="121.8" transform="rotate(-90 198.6 121.8)">7D</text>
<text x="202.1" y="121.8" transform="rotate(-90 202.1 121.8)">7Q</text>
<text x="205.7" y="121.8" transform="rotate(-90 205.7 121.8)">6Q</text>
<text x="209.2" y="121.8" transform="rotate(-90 209.2 121.8)">6D</text>
<text x="212.7" y="121.8" transform="rotate(-90 212.7 121.8)">5D</text>
<text x="216.2" y="121.8" transform="rotate(-90 216.2 121.8)">5Q</text>
<text x="219.8" y="122.9" transform="rotate(-90 219.8 122.9)">CLK</text>
<text x="188" y="136.8" transform="rotate(-90 188 136.8)">!CLR</text>
<text x="191.5" y="136.8" transform="rotate(-90 191.5 136.8)">1Q</text>
<text x="195.1" y="136.8" transform="rotate(-90 195.1 136.8)">1D</text>
<text x="198.6" y="136.8" transform="rotate(-90 198.6 136.8)">2D</text>
<text x="202.1" y="136.8" transform="rotate(-90 202.1 136.8)">2Q</text>
<text x="205.7" y="136.8" transform="rotate(-90 205.7 136.8)">3Q</text>
<text x="209.2" y="136.8" transform="rotate(-90 209.2 136.8)">3D</text>
<text x="212.7" y="136.8" transform="rotate(-90 212.7 136.8)">4D</text>
<text x="216.2" y="136.8" transform="rotate(-90 216.2 136.8)">4Q</text>
<text x="219.8" y="136.8" transform="rotate(-90 219.8 136.8)">GND</text>
<text x="186.3" y="145.8" transform="rotate(-90 186.3 145.8)">1</text>
<text x="189.8" y="145.8" transform="rotate(-90 189.8 145.8)">2</text>
<text x="193.3" y="145.8" transform="rotate(-90 193.3 145.8)">3</text>
<text x="196.9" y="145.8" transform="rotate(-90 196.9 145.8)">4</text>
<text x="200.4" y="145.8" transform="rotate(-90 200.4 145.8)">5</text>
<text x="203.9" y="145.8" transform="rotate(-90 203.9 145.8)">6</text>
<text x="207.4" y="145.8" transform="rotate(-90 207.4 145.8)">7</text>
<text x="211" y="145.8" transform="rotate(-90 211 145.8)">8</text>
<text x="214.5" y="145.8" transform="rotate(-90 214.5 145.8)">9</text>
<text x="218" y="147.1" transform="rotate(-90 218 147.1)">10</text>
<text x="186.3" y="206.4" transform="rotate(-90 186.3 206.4)">16</text>
<text x="189.8" y="206.4" transform="rotate(-90 189.8 206.4)">15</text>
<text x="193.3" y="206.4" transform="rotate(-90 193.3 206.4)">14</text>
<text x="196.9" y="206.4" transform="rotate(-90 196.9 206.4)">13</text>
<text x="200.4" y="206.4" transform="rotate(-90 200.4 206.4)">12</text>
<text x="203.9" y="206.4" transform="rotate(-90 203.9 206.4)">11</text>
<text x="207.4" y="206.4" transform="rotate(-90 207.4 206.4)">10</text>
<text x="211" y="206.4" transform="rotate(-90 211 206.4)">9</text>
<text x="212.7" y="215.4" transform="rotate(-90 212.7 215.4)">9</text>
<text x="256.8" y="211.7" transform="rotate(-90 256.8 211.7)">16</text>
<text x="260.4" y="211.7" transform="rotate(-90 260.4 211.7)">15</text>
<text x="263.9" y="211.7" transform="rotate(-90 263.9 211.7)">14</text>
<text x="267.4" y="211.7" transform="rotate(-90 267.4 211.7)">13</text>
<text x="270.9" y="211.7" transform="rotate(-90 270.9 211.7)">12</text>
<text x="274.5" y="211.7" transform="rotate(-90 274.5 211.7)">11</text>
<text x="278" y="211.7" transform="rotate(-90 278 211.7)">10</text>
<text x="281.5" y="211.7" transform="rotate(-90 281.5 211.7)">9</text>
<text x="188" y="216.7" transform="rotate(-90 188 216.7)">16</text>
<text x="191.5" y="216.7" transform="rotate(-90 191.5 216.7)">15</text>
<text x="195.1" y="216.7" transform="rotate(-90 195.1 216.7)">14</text>
<text x="198.6" y="216.7" transform="rotate(-90 198.6 216.7)">13</text>
<text x="202.1" y="216.7" transform="rotate(-90 202.1 216.7)">12</text>
<text x="205.7" y="216.7" transform="rotate(-90 205.7 216.7)">11</text>
<text x="209.2" y="216.7" transform="rotate(-90 209.2 216.7)">10</text>
<text x="283.3" y="220.7" transform="rotate(-90 283.3 220.7)">9</text>
<text x="188" y="225" transform="rotate(-90 188 225)">1</text>
<text x="191.5" y="225" transform="rotate(-90 191.5 225)">2</text>
<text x="195.1" y="225" transform="rotate(-90 195.1 225)">3</text>
<text x="198.6" y="225" transform="rotate(-90 198.6 225)">4</text>
<text x="202.1" y="225" transform="rotate(-90 202.1 225)">5</text>
<text x="205.7" y="225" transform="rotate(-90 205.7 225)">6</text>
<text x="209.2" y="225" transform="rotate(-90 209.2 225)">7</text>
<text x="212.7" y="225" transform="rotate(-90 212.7 225)">8</text>
<text x="258.6" y="222" transform="rotate(-90 258.6 222)">16</text>
<text x="262.1" y="222" transform="rotate(-90 262.1 222)">15</text>
<text x="265.6" y="222" transform="rotate(-90 265.6 222)">14</text>
<text x="269.2" y="222" transform="rotate(-90 269.2 222)">13</text>
<text x="272.7" y="222" transform="rotate(-90 272.7 222)">12</text>
<text x="276.2" y="222" transform="rotate(-90 276.2 222)">11</text>
<text x="279.7" y="222" transform="rotate(-90 279.7 222)">10</text>
<text x="186.3" y="233.9" transform="rotate(-90 186.3 233.9)">1</text>
<text x="189.8" y="233.9" transform="rotate(-90 189.8 233.9)">2</text>
<text x="193.3" y="233.9" transform="rotate(-90 193.3 233.9)">3</text>
<text x="196.9" y="233.9" transform="rotate(-90 196.9 233.9)">4</text>
<text x="200.4" y="233.9" transform="rotate(-90 200.4 233.9)">5</text>
<text x="203.9" y="233.9" transform="rotate(-90 203.9 233.9)">6</text>
<text x="207.4" y="233.9" transform="rotate(-90 207.4 233.9)">7</text>
<text x="211" y="233.9" transform="rotate(-90 211 233.9)">8</text>
<text x="258.6" y="230.3" transform="rotate(-90 258.6 230.3)">1</text>
<text x="262.1" y="230.3" transform="rotate(-90 262.1 230.3)">2</text>
<text x="265.6" y="230.3" transform="rotate(-90 265.6 230.3)">3</text>
<text x="269.2" y="230.3" transform="rotate(-90 269.2 230.3)">4</text>
<text x="272.7" y="230.3" transform="rotate(-90 272.7 230.3)">5</text>
<text x="276.2" y="230.3" transform="rotate(-90 276.2 230.3)">6</text>
<text x="279.7" y="230.3" transform="rotate(-90 279.7 230.3)">7</text>
<text x="283.3" y="230.3" transform="rotate(-90 283.3 230.3)">8</text>
<text x="125.4" y="239.2">11</text>
<text x="175.5" y="239.2">10</text>
<text x="256.8" y="239.2" transform="rotate(-90 256.8 239.2)">1</text>
<text x="260.4" y="239.2" transform="rotate(-90 260.4 239.2)">2</text>
<text x="263.9" y="239.2" transform="rotate(-90 263.9 239.2)">3</text>
<text x="267.4" y="239.2" transform="rotate(-90 267.4 239.2)">4</text>
<text x="270.9" y="239.2" transform="rotate(-90 270.9 239.2)">5</text>
<text x="274.5" y="239.2" transform="rotate(-90 274.5 239.2)">6</text>
<text x="278" y="239.2" transform="rotate(-90 278 239.2)">7</text>
<text x="281.5" y="239.2" transform="rotate(-90 281.5 239.2)">8</text>
<text x="125.4" y="242.7">12</text>
<text x="135.8" y="244.4">CATHODE_J</text>
<text x="135.8" y="240.9">CATHODE_K</text>
<text x="157.4" y="240.9">ANODE_K</text>
<text x="157.9" y="244.4">ANODE_J</text>
<text x="175.5" y="242.7">9</text>
<text x="125.4" y="249.7">14</text>
<text x="125.4" y="246.2">13</text>
<text x="135.8" y="251.5">CATHODE_G</text>
<text x="135.8" y="247.9">CATHODE_H</text>
<text x="157.2" y="251.5">ANODE_G</text>
<text x="157.3" y="247.9">ANODE_H</text>
<text x="175.5" y="249.7">7</text>
<text x="175.5" y="246.2">8</text>
<text x="125.4" y="256.8">16</text>
<text x="125.4" y="253.3">15</text>
<text x="135.8" y="255">CATHODE_F</text>
<text x="157.6" y="255">ANODE_F</text>
<text x="175.5" y="256.8">5</text>
<text x="175.5" y="253.3">6</text>
<text x="125.4" y="263.9">18</text>
<text x="125.4" y="260.3">17</text>
<text x="135.8" y="262.1">CATHODE_D</text>
<text x="135.8" y="258.5">CATHODE_E</text>
<text x="157.2" y="262.1">ANODE_D</text>
<text x="157.5" y="258.5">ANODE_E</text>
<text x="175.5" y="263.9">3</text>
<text x="175.5" y="260.3">4</text>
<text x="125.4" y="267.4">19</text>
<text x="135.8" y="269.1">CATHODE_B</text>
<text x="135.8" y="265.6">CATHODE_C</text>
<text x="157.4" y="265.6">ANODE_C</text>
<text x="157.4" y="269.1">ANODE_B</text>
<text x="175.5" y="267.4">2</text>
<text x="125.4" y="270.9">20</text>
<text x="135.8" y="272.6">CATHODE_A</text>
<text x="157.4" y="272.6">ANODE_A</text>
<text x="175.5" y="270.9">1</text>
</g>
</svg>
